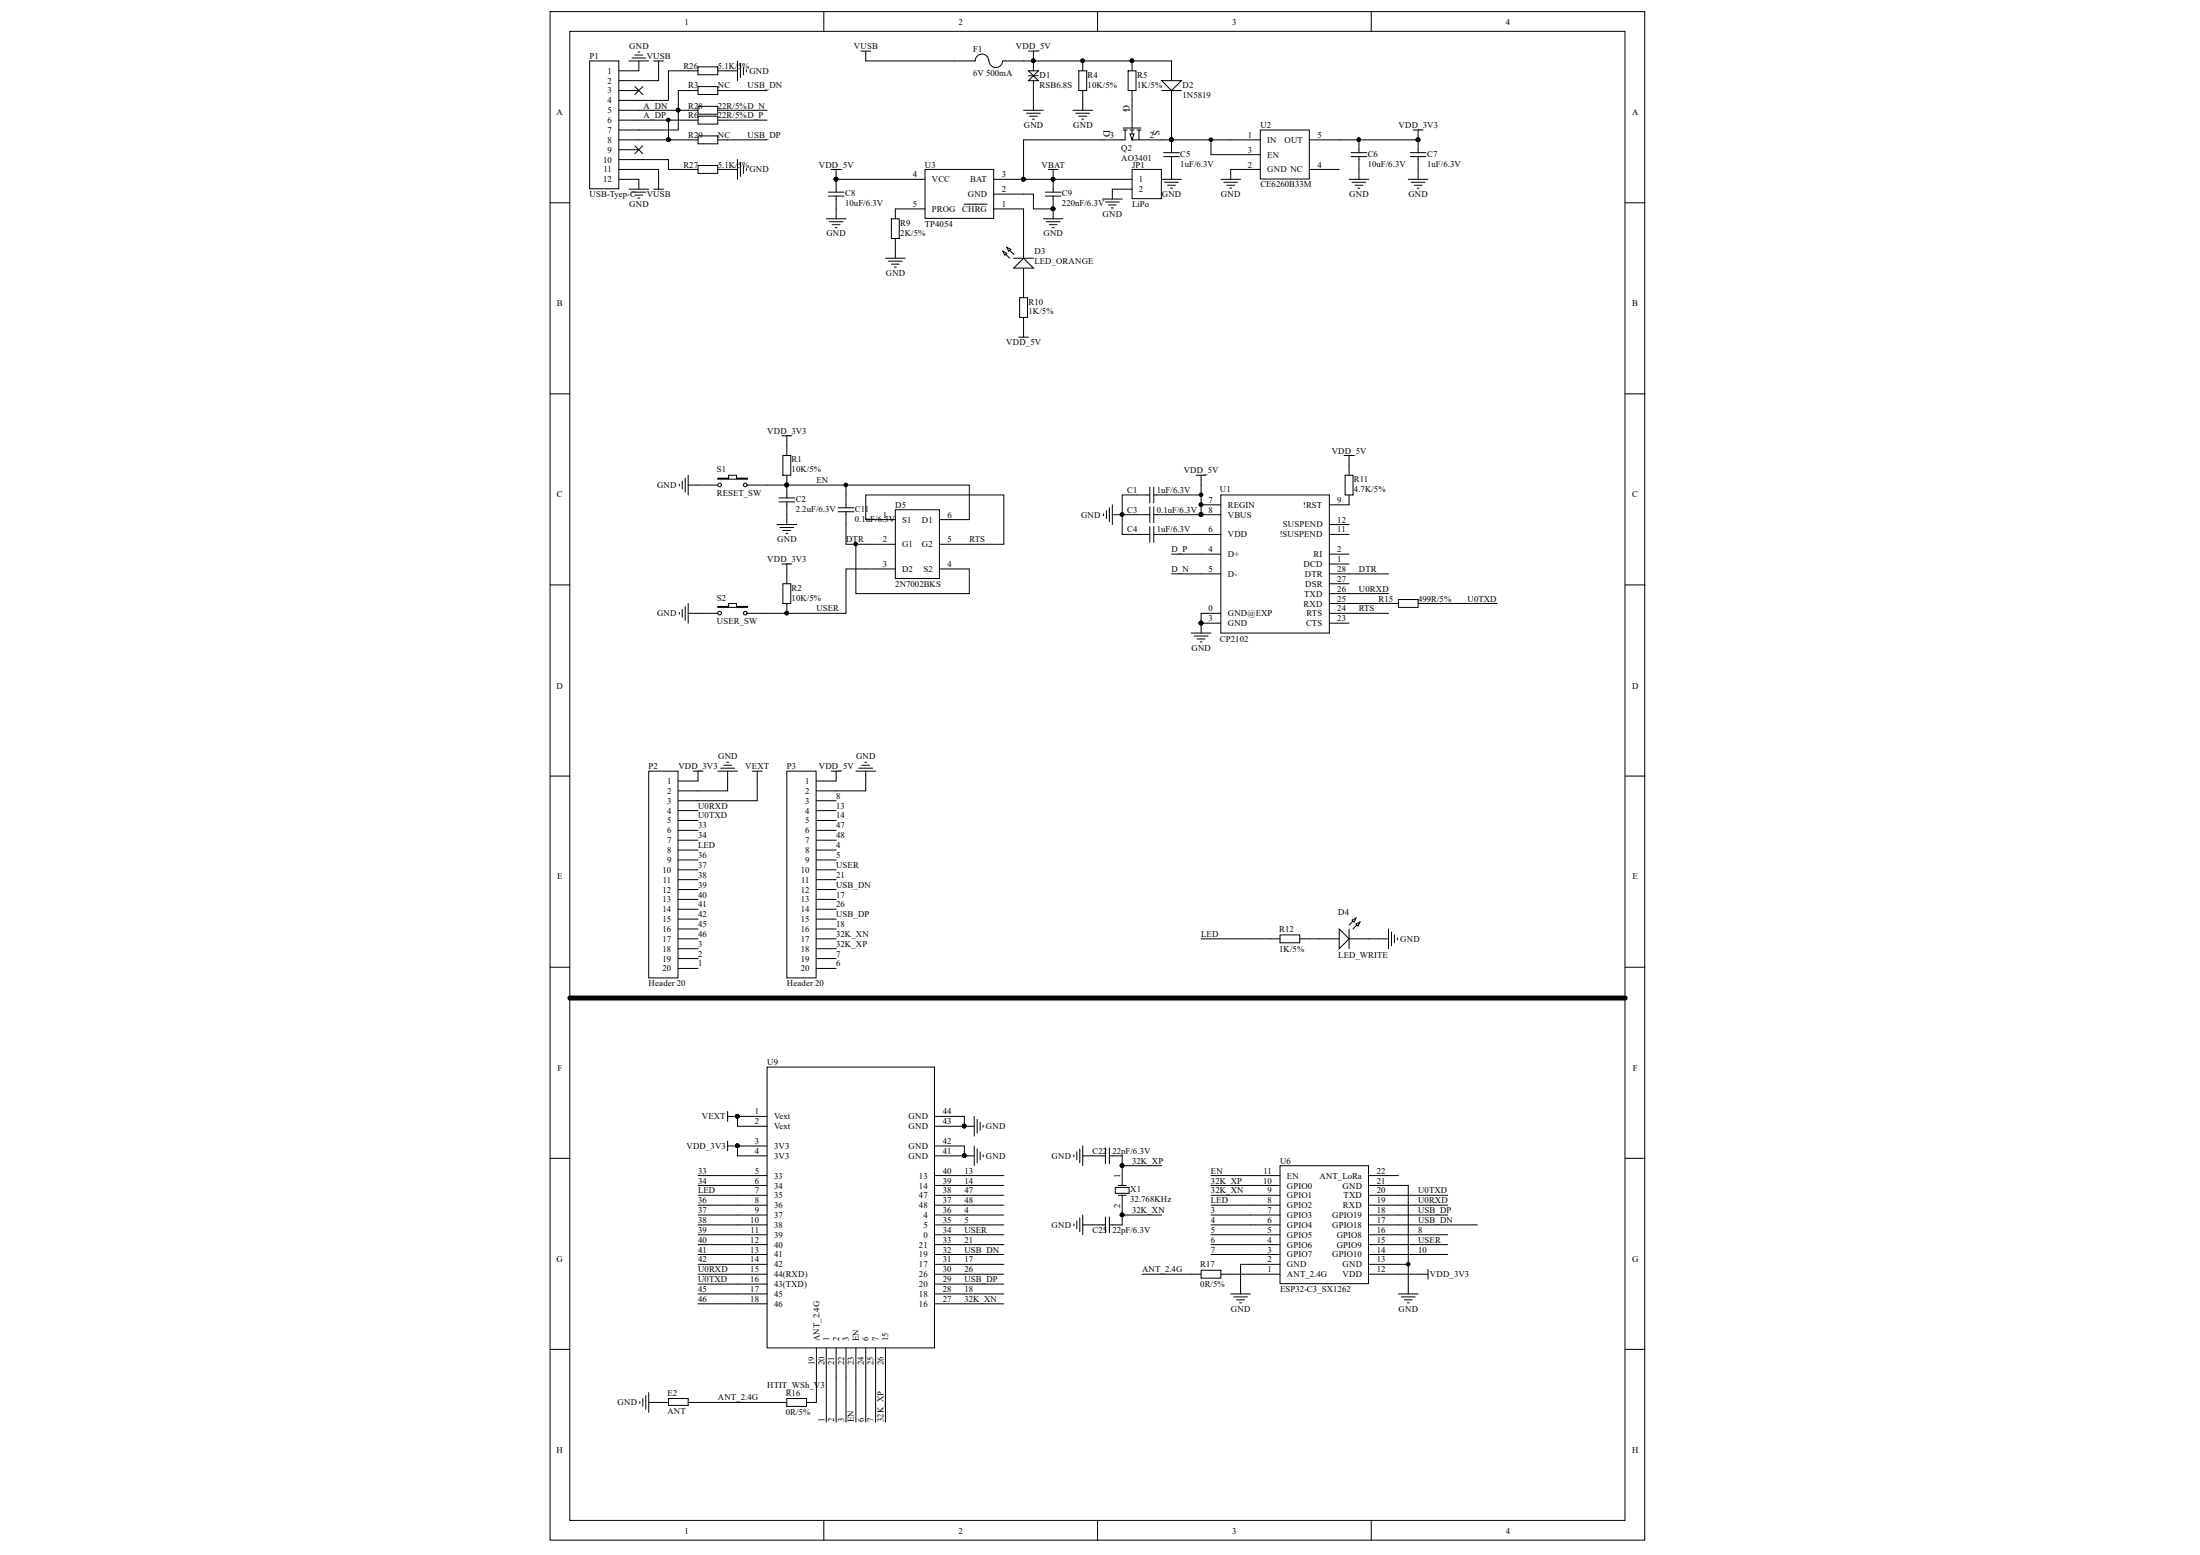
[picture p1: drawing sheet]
<svg xmlns="http://www.w3.org/2000/svg" width="297mm" height="210mm" viewBox="0 0 297 210" stroke-linecap="round" stroke-linejoin="round" font-family="sans-serif">
<g fill="#fff" stroke="#000" stroke-width=".14">
<path d="M74.3 1.6h147.8v206.3h-147.8z"/>
<path d="M76.9 4.2h142.5v201h-142.5z"/>
</g>
<g fill="none" stroke="#000" stroke-width=".14">
<path d="M111.2 1.6v2.6M116.9 8.2h14.8M131.7 8.2a.91 .91 0 0 1 .9-.9 .91 .91 0 0 1 .9 .9M133.5 8.2a.91 .91 0 0 0 .9 .9 .91 .91 0 0 0 1-.8M135.4 8.2h22.8M138.2 14.9h2.7M138.6 15.3h1.9M138.9 10.9l.6-.7 .7 .7zM138.9 9.6h1.3l-.7 .6zM138.9 10.2h1.3M139 15.7h1.1M139.4 16.1h.3"/>
<path d="M139.5 8.2v1.4M139.5 10.9v4M144.9 14.9h2.6M145.3 15.3h1.8M145.7 9.6h1v2.6h-1zM145.7 15.7h1M146.1 16.1h.2M146.2 8.2v1.4M146.2 12.2v2.7M148.2 1.6v2.6M148.9 18.9h2.6M151.7 17.3h2.3"/>
<path d="M151.7 17.5h.5M151.9 17.5v1.4M152.3 9.6h1.1v2.6h-1.1zM152.6 17.5h.5M152.8 8.2v1.4M152.8 12.2v5.1M152.8 17.5v1.4h4M153.5 17.5h.5M153.8 17.5v1.4M185.1 1.6v2.6M74.3 27.4h2.6M219.4 27.4h2.7"/>
<path d="M74.3 53.2h2.6M219.4 53.2h2.7M74.3 79h2.6M219.4 79h2.7M74.3 104.8h2.6M219.4 104.8h2.7M74.3 130.6h2.6M219.4 130.6h2.7M74.3 156.4h2.6M219.4 156.4h2.7M74.3 182.1h2.6M219.4 182.1h2.7"/>
<path d="M111.2 205.3v2.7M148.2 205.3v2.7M185.1 205.3v2.7"/>
</g>
<path d="M76.9 134.7h142.5" fill="none" stroke="#000" stroke-width=".67"/>
<g fill="#000" stroke="#000" stroke-width=".14">
<circle cx="139.5" cy="8.2" r=".24"/>
<circle cx="146.2" cy="8.2" r=".24"/>
<circle cx="152.8" cy="8.2" r=".24"/>
</g>
<path d="M152.6 18.1h.5l-.3 .8z" fill="#fff" stroke="#000" stroke-width=".14"/>
<path d="M151.5 18.9h.4M158.2 8.2v2.7M158.2 12.2v2.7" fill="none" stroke="#000" stroke-width=".14"/>
<path d="M156.8 10.9h2.7l-1.3 1.3z" fill="#fff" stroke="#000" stroke-width=".14"/>
<path d="M156.8 12.2h2.7M158.2 18.9v1.7M157.1 20.6h2.1M157.1 21.1h2.1M158.2 21.1v1.8" fill="none" stroke="#000" stroke-width=".14"/>
<circle cx="158.2" cy="18.9" r=".25" fill="#000" stroke="#000" stroke-width=".14"/>
<path d="M170.2 17.5h6.6v6.7h-6.6z" fill="#fff" stroke="#000" stroke-width=".14"/>
<g fill="none" stroke="#000" stroke-width=".14">
<path d="M158.2 18.9h12M163.5 18.9v2h6.7M176.8 18.9h4M156.8 24.2h2.7M157.2 24.6h1.9M157.6 25h1.1M158 25.4h.3M158.2 22.9v1.3M164.8 24.2h2.7M165.2 24.6h1.9M165.6 25h1.1M166 25.4h.3"/>
<path d="M170.2 22.9h-4v1.3M176.8 22.9h4"/>
</g>
<g fill="#000" stroke="#000" stroke-width=".14">
<circle cx="158.2" cy="18.9" r=".25"/>
<circle cx="163.5" cy="18.9" r=".25"/>
</g>
<path d="M124.9 22.9h9.3v6.6h-9.3z" fill="#fff" stroke="#000" stroke-width=".14"/>
<path d="M120.9 28.2h4M120.9 24.2h4M130.1 27.6h3.2M134.2 28.2h4M134.2 26.2h4M134.2 24.2h4" fill="none" stroke="#000" stroke-width=".14"/>
<circle cx="138.2" cy="24.2" r=".25" fill="#000" stroke="#000" stroke-width=".14"/>
<path d="M152.8 22.9h4v3.9h-4z" fill="#fff" stroke="#000" stroke-width=".14"/>
<g fill="none" stroke="#000" stroke-width=".14">
<path d="M138.9 6.9h1.3M139.5 6.9v1.3M180.8 18.9h10.7M183.5 18.9v1.7M190.8 17.5h1.3M191.5 17.5v3.1M111.6 29.5h2.6M111.8 26.5h2.2M111.8 25.9h2.2M112 29.9h1.8M112.2 22.9h1.4M112.4 30.3h1"/>
<path d="M112.8 30.7h.2M112.9 24.2h8M112.9 22.9v3M112.9 26.5v3M119.6 34.9h2.6M120 35.3h1.8M120.4 29.5h1v2.7h-1zM120.4 35.7h1M120.8 36.1h.2M120.9 28.2v1.3M120.9 32.2v2.7M138.2 26.2h1.3v2h2.7"/>
<path d="M138.2 28.2v6.7M138.2 36.2v2.7M140.9 29.5h2.6M141.1 26.5h2.2M141.1 25.9h2.2M141.3 29.9h1.8M141.5 22.9h1.4M141.7 30.3h1M142.1 30.7h.2M142.2 22.9v3M142.2 26.5v3M148.9 26.9h2.6"/>
<path d="M149.3 27.3h1.8M149.7 27.7h1M150.1 28.1h.2M150.2 24.2h2.6M152.8 25.5h-2.6v1.4M182.1 24.2h2.7M182.4 21.1h2.1M182.4 20.6h2.1M182.5 24.6h1.9M182.9 25h1.1M183.3 25.4h.3M183.5 21.1v3.1"/>
<path d="M190.1 24.2h2.7M190.4 21.1h2.1M190.4 20.6h2.1M190.5 24.6h1.9M190.9 25h1.1M191.3 25.4h.3M191.5 21.1v3.1M149 69.3v.3M149.4 68.9v1.1M149.8 68.5v1.9M150.2 68.1v2.7M150.2 69.5h5"/>
<path d="M155.2 66.8h-3.7v5.3h3.7M155.2 65.7v2.2M155.2 68.4v2.1M155.2 71.1v2.1M155.8 69.5h1.7M155.8 66.8h6.4M155.8 72.1h9M155.8 65.7v2.2M155.8 68.4v2.1M155.8 71.1v2.1M158.2 77.5h6.6M158.2 74.8h6.6"/>
<path d="M161.5 64.2h1.3M162.2 69.5h2.6M162.2 64.2v1.3M162.2 68.1h2.6M164.8 66.8h14.7v18.7h-14.7zM179.5 77.5h8M179.5 74.8h2.6M179.5 72.1h2.6M179.5 76.1h2.6M179.5 78.8h2.6M179.5 70.8h2.6M181.5 61.5h1.3"/>
<path d="M181.6 64.2h1.1v2.6h-1.1zM182.1 66.8v1.3h-2.6M182.1 61.5v2.7M160.8 85.5h2.7M161.2 85.9h1.9M161.6 86.3h1.1M162 86.7h.3M162.2 84.1h2.6M164.8 82.8h-2.6v2.7M179.5 82.8h8M179.5 80.1h8M179.5 81.5h8"/>
<path d="M179.5 84.1h2.6"/>
</g>
<g fill="#000" stroke="#000" stroke-width=".14">
<circle cx="139.5" cy="8.2" r=".24"/>
<circle cx="183.5" cy="18.9" r=".24"/>
<circle cx="191.5" cy="18.9" r=".25"/>
<circle cx="112.9" cy="24.2" r=".25"/>
<circle cx="142.2" cy="28.2" r=".25"/>
<circle cx="142.2" cy="24.2" r=".25"/>
<circle cx="151.5" cy="69.4" r=".24"/>
<circle cx="162.2" cy="68.1" r=".24"/>
<circle cx="162.2" cy="69.4" r=".24"/>
<circle cx="162.2" cy="66.8" r=".24"/>
<circle cx="162.2" cy="84.1" r=".25"/>
</g>
<path d="M136.9 36.2l1.3-1.3 1.3 1.3z" fill="#fff" stroke="#000" stroke-width=".14"/>
<path d="M135.4 33.9l.9 1M135.9 33.4l1 .9" fill="none" stroke="#000" stroke-width=".14"/>
<g fill="#fff" stroke="#000" stroke-width=".14">
<path d="M135.9 33.4l.6 .3-.3 .2z"/>
<path d="M135.4 33.9l.5 .3-.2 .3z"/>
</g>
<g fill="none" stroke="#000" stroke-width=".14">
<path d="M136.9 34.9h2.6M138.2 38.9v1.3M105.6 58.8h1.3M106.2 58.8v2.7M137.5 45.5h1.4M137.7 40.2h1v2.6h-1zM138.2 42.8v2.7M91.7 65.3v.3M92.1 64.9v1.1M92.5 64.6v1.8M92.9 64.2v2.6M92.9 65.5h1.3"/>
<path d="M104.9 70.8h2.7M105.2 67.2h2.1M105.2 67.7h2.1M105.3 71.2h1.9M105.6 76.1h1.3M105.7 61.5h1.1v2.7h-1.1zM105.7 78.8h1.1v2.7h-1.1zM105.7 71.6h1.1M106.1 72h.3M106.2 64.2v3M106.2 67.7v3.1M106.2 76.1v2.7"/>
<path d="M91.7 82.7v.2M92.1 82.3v1M92.5 81.9v1.8M92.9 81.5v2.6M92.9 82.8h1.3M106.2 81.5v1.3M187.5 81.5h1.3M188.8 80.9h2.7v1.1h-2.7zM191.5 81.5h10.6"/>
</g>
<g fill="#000" stroke="#000" stroke-width=".14">
<circle cx="106.2" cy="65.5" r=".25"/>
<circle cx="106.2" cy="82.8" r=".24"/>
</g>
<path d="M120.9 68.8h5.9v9.3h-5.9z" fill="#fff" stroke="#000" stroke-width=".14"/>
<path d="M103.6 65.5h27.3v4.6h-4M113.2 68.5h2.1M113.2 69.1h2.1M114.2 69.1v4.4h6.7M114.2 65.5v3M115.6 73.5v6.6h15.3v-3.3h-4M120.9 76.8h-6.7v6h-10.6M120.9 70.1h-4v-3.3h18.6v6.7h-8.6" fill="none" stroke="#000" stroke-width=".14"/>
<g fill="#000" stroke="#000" stroke-width=".14">
<circle cx="114.2" cy="65.5" r=".25"/>
<circle cx="115.5" cy="73.4" r=".24"/>
</g>
<path d="M103.6 144h22.6v37.9h-22.6z" fill="#fff" stroke="#000" stroke-width=".14"/>
<g fill="none" stroke="#000" stroke-width=".14">
<path d="M99.6 150.7h4M99.6 152h4M99.6 154.7h4M99.6 156h4M99.6 158.7h4M126.2 150.7h4M126.2 152h4M126.2 154.7h4M126.2 156h4M126.2 158.7h4M99.6 160h4M99.6 161.3h4"/>
<path d="M99.6 162.7h4M99.6 164h4M99.6 165.3h4M99.6 168h4M99.6 169.3h4M99.6 170.7h4M99.6 172h4M99.6 173.3h4M99.6 174.7h4M99.6 176h4M99.6 166.7h4M126.2 160h4"/>
<path d="M126.2 161.3h4M126.2 162.7h4M126.2 164h4M126.2 165.3h4M126.2 168h4M126.2 169.3h4M126.2 170.7h4M126.2 172h4M126.2 173.3h4M126.2 174.7h4M126.2 176h4M126.2 166.7h4"/>
<path d="M110.2 182v4M111.6 182v4M112.9 182v4M114.2 182v4M115.6 182v4M116.9 182v4M118.2 182v4M119.6 182v4"/>
</g>
<g fill="#000" stroke="#000" stroke-width=".14">
<circle cx="99.6" cy="150.7" r=".25"/>
<circle cx="99.6" cy="154.7" r=".24"/>
<circle cx="130.2" cy="152" r=".24"/>
<circle cx="130.2" cy="156" r=".24"/>
</g>
<path d="M172.8 157.4h12v15.9h-12z" fill="#fff" stroke="#000" stroke-width=".14"/>
<g fill="none" stroke="#000" stroke-width=".14">
<path d="M84.9 8.2h2.7M85.3 7.8h1.9M85.7 11.7l1.1 1.1M85.7 7.4h1.1M85.7 19.7l1.1 1M86.1 7h.3M86.3 8.2v1.4M86.8 11.7l-1.1 1.1M86.8 19.7l-1.1 1M88.3 8.2h1.3M88.9 8.2v1.4M92.9 14.9h1.3"/>
<path d="M92.9 16.2h1.3M94.2 14.4h2.7v1h-2.7zM94.2 15.7h2.7v1h-2.7zM96.9 14.9h1.3M96.9 16.2h1.3M98.2 9.6h1.4M99.6 8.2v2.7M100 8.6v1.9M100.4 9v1.1M100.8 9.4v.3M84.9 25.5h2.7M85.3 25.9h1.9"/>
<path d="M85.7 26.3h1.1M86.1 26.7h.3M86.3 24.2v1.3M98.2 22.9h1.4M99.6 21.5v2.7M100 21.9v1.9M100.4 22.3v1.1M100.8 22.7v.3M98.2 154v1.4M98.2 154.7h1.4v1.3M130.2 154.7v1.3h1.3M130.2 150.7v1.3h1.3"/>
<path d="M131.5 150.7v2.7M131.5 154.7v2.7M131.9 151.1v1.9M131.9 155.1v1.9M132.3 151.5v1.1M132.3 155.5v1.1M132.7 151.9v.3M132.7 155.9v.3M168.8 158.7h4M184.8 158.7h4M94.2 172h5.4M94.2 173.3h5.4"/>
<path d="M166.2 174.7h2.6M166.6 175.1h1.8M167 175.5h1M167.4 175.9h.2M168.8 172h4M168.8 169.3h4M168.8 168h4M168.8 166.7h4M168.8 165.3h4M168.8 164h4M168.8 162.7h4M168.8 161.3h4"/>
<path d="M168.8 160h4M172.8 170.7h-5.3v4M184.8 160h5.3v14.7M184.8 172h8M184.8 170.7h5.3M184.8 169.3h4M184.8 168h4M184.8 166.7h4M184.8 165.3h4M184.8 164h4M184.8 162.7h10.7M184.8 161.3h10.7"/>
<path d="M188.8 174.7h2.7M189.2 175.1h1.9M189.6 175.5h1.1M190 175.9h.3M192.8 171.3v1.4"/>
</g>
<g fill="#000" stroke="#000" stroke-width=".14">
<circle cx="99.6" cy="154.7" r=".24"/>
<circle cx="130.2" cy="152" r=".24"/>
<circle cx="130.2" cy="156" r=".24"/>
<circle cx="190.1" cy="170.6" r=".24"/>
</g>
<path d="M79.6 8.2h4v17.3h-4z" fill="#fff" stroke="#000" stroke-width=".14"/>
<g fill="none" stroke="#000" stroke-width=".14">
<path d="M83.6 9.6h2.7M83.6 12.2h2.7M83.6 14.9h9.3M83.6 16.2h9.3M83.6 18.9h2.7M88.9 9.6v1.3h-5.3M90.3 18.9h3.9M94.2 9h2.7v1.1h-2.7zM94.2 9.6h-3.9v4h-6.7M94.2 12.2h-2.6v5.3h-8M94.2 11.7h2.7v1.1h-2.7zM94.2 18.3h2.7v1.1h-2.7z"/>
<path d="M96.9 9.6h1.3M96.9 12.2h6.7M96.9 18.9h6.7M98.2 14.9h5.4M98.2 16.2h5.4M116.2 6.9h1.4M116.9 6.9v1.3M83.6 21.5h6.7v1.4h3.9M83.6 22.9h5.3v2.6M83.6 20.2h2.7M83.6 24.2h2.7M88.3 25.5h1.3"/>
<path d="M94.2 22.3h2.7v1.1h-2.7zM96.9 22.9h1.3M171.5 126.7h1.3M172.8 126.2h2.7v1.1h-2.7zM175.5 126.7h5.3M182.1 126.7h5.4M187.5 125.4v2.7M187.9 125.8v1.9M188.3 126.2v1.1M188.7 126.6v.3M163.5 158.7h5.3M130.2 169.3h5.3"/>
<path d="M130.2 173.3h5.3M130.2 176h5.3M130.2 166.7h5.3M130.2 174.7h5.3M163.5 160h5.3M163.5 161.3h5.3M188.8 164h6.7M188.8 168h6.7M115.6 186v6M119.6 186v6"/>
</g>
<g fill="#000" stroke="#000" stroke-width=".14">
<circle cx="90.2" cy="18.9" r=".25"/>
<circle cx="91.6" cy="14.9" r=".25"/>
</g>
<path d="M180.8 125.4l1.3 1.3-1.3 1.4z" fill="#fff" stroke="#000" stroke-width=".14"/>
<path d="M183.1 123.9l-1 1M183.6 124.5l-.9 .9" fill="none" stroke="#000" stroke-width=".14"/>
<g fill="#fff" stroke="#000" stroke-width=".14">
<path d="M183.1 124.7l.5-.2-.3 .5z"/>
<path d="M182.5 124.2l.6-.3-.3 .6z"/>
</g>
<path d="M94.2 65.5h2.7M100.9 65.5h2.7M162.2 126.7h9.3M182.1 125.4v2.7" fill="none" stroke="#000" stroke-width=".14"/>
<path d="M96.9 64.6h1.5v-.4h1v.4h1.5v.1h-4z" fill-rule="evenodd" fill="#fff" stroke="#000" stroke-width=".14"/>
<g fill="none" stroke="#000" stroke-width=".14">
<path d="M94.2 82.8h2.7M100.9 82.8h2.7"/>
<circle cx="97.2" cy="65.5" r=".25"/>
<circle cx="100.6" cy="65.5" r=".25"/>
</g>
<path d="M96.9 81.9h1.5v-.4h1v.4h1.5v.1h-4z" fill-rule="evenodd" fill="#fff" stroke="#000" stroke-width=".14"/>
<g fill="none" stroke="#000" stroke-width=".14">
<circle cx="97.2" cy="82.8" r=".24"/>
<circle cx="100.6" cy="82.8" r=".24"/>
</g>
<path d="M87.6 104.1h3.9v27.9h-3.9z" fill="#fff" stroke="#000" stroke-width=".14"/>
<g fill="none" stroke="#000" stroke-width=".14">
<path d="M91.6 105.4h2.6M91.6 106.8h2.6M91.6 108.1h2.6M91.6 109.4h2.6M91.6 110.8h2.6M91.6 112.1h2.6M91.6 113.4h2.6M91.6 114.7h2.6M91.6 116.1h2.6M91.6 117.4h2.6M91.6 118.7h2.6M91.6 120.1h2.6"/>
<path d="M91.6 121.4h2.6M91.6 122.7h2.6M91.6 124.1h2.6M91.6 125.4h2.6M91.6 126.7h2.6M91.6 128.1h2.6M91.6 129.4h2.6M91.6 130.7h2.6"/>
</g>
<path d="M106.2 104.1h4v27.9h-4z" fill="#fff" stroke="#000" stroke-width=".14"/>
<g fill="none" stroke="#000" stroke-width=".14">
<path d="M90.3 16.2v2.7h-4M148.9 18.9h-10.7v5.3h12M158.2 14.9v4h-1.4M162.2 65.5v4h-4.7M93.6 104.1h1.3M94.2 104.1v1.3M96.9 104.1h2.7M97.3 103.7h1.9M97.7 103.3h1.1M98.1 102.9h.3M98.2 104.1v2.7h-4M101.6 104.1h1.3"/>
<path d="M102.2 104.1v4h-8M110.2 108.1h2.7M110.2 109.4h2.7M110.2 110.8h2.7M110.2 112.1h2.7M110.2 113.4h2.7M110.2 114.7h2.7M110.2 116.1h2.7M110.2 117.4h2.7M110.2 118.7h2.7M112.2 104.1h1.4M112.9 104.1v1.3h-2.7"/>
<path d="M115.6 104.1h2.6M116 103.7h1.8M116.4 103.3h1M116.8 102.9h.2M116.9 104.1v2.7h-6.7M110.2 120.1h2.7M110.2 121.4h2.7M110.2 122.7h2.7M110.2 124.1h2.7M110.2 125.4h2.7M110.2 126.7h2.7M110.2 128.1h2.7"/>
<path d="M110.2 129.4h2.7M110.2 130.7h2.7M94.2 158.7h5.4M98.2 150v1.4M98.2 150.7h1.4v1.3M130.2 158.7h5.3M145 155.9v.3M145.4 155.5v1.1M145.8 155.1v1.9M146.2 156h3.1M146.2 154.7v2.7M149.3 155v2.1"/>
<path d="M149.8 156h1.7v1.4h5.3M149.8 155v2.1M151.5 157.4v2.6M94.2 160h5.4M94.2 161.3h5.4M94.2 162.7h5.4M94.2 164h5.4M94.2 165.3h5.4M94.2 166.7h5.4M94.2 168h5.4M94.2 169.3h5.4M94.2 170.7h5.4"/>
<path d="M94.2 174.7h5.4M94.2 176h5.4M130.2 160h5.3M130.2 161.3h5.3M130.2 162.7h5.3M130.2 164h5.3M130.2 165.3h5.3M130.2 168h5.3M130.2 170.7h5.3M130.2 172h5.3M145 165.2v.3M145.4 164.8v1.1"/>
<path d="M145.8 164.4v1.9M146.2 165.3h3.1M146.2 164v2.7M149.3 164.3v2.1M149.8 164.3v2.1M150.6 160.3h1.8v.8h-1.8zM151 160h1M151 161.3h1M151.5 161.3v2.7M154.2 172h8M156.8 164h-5.3v1.3h-1.7M162.2 171.5h2.6v1h-2.6z"/>
<path d="M163.5 162.7h5.3M163.5 164h5.3M163.5 165.3h5.3M163.5 166.7h5.3M163.5 168h5.3M163.5 169.3h5.3M164.8 172h4M188.8 165.3h10.7M188.8 166.7h6.7M188.8 169.3h6.7M86.4 189.2v.2M86.8 188.8v1"/>
<path d="M87.2 188.4v1.8M87.6 189.3h2.7M87.6 188v2.6M90.3 188.8h2.6v.9h-2.6zM92.9 189.3h13.3M106.2 188.8h2.7v1h-2.7zM110.2 186v3.3h-1.3M111.6 186v6M112.9 186v6M114.2 186v6M116.9 186v6M118.2 186v6"/>
</g>
<g fill="#000" stroke="#000" stroke-width=".14">
<circle cx="90.2" cy="18.9" r=".25"/>
<circle cx="90.2" cy="16.2" r=".24"/>
<circle cx="158.2" cy="18.9" r=".25"/>
<circle cx="138.2" cy="24.2" r=".25"/>
<circle cx="162.2" cy="69.4" r=".24"/>
<circle cx="99.6" cy="150.7" r=".25"/>
<circle cx="151.5" cy="157.3" r=".25"/>
<circle cx="151.5" cy="164" r=".24"/>
</g>
<g font-size="1.3">
<text x="149" y="17.6" transform="rotate(90 149 17.6)">D</text>
<text x="151.7" y="14.2" transform="rotate(90 151.7 14.2)">G</text>
<text x="155.7" y="17.6" transform="rotate(90 155.7 17.6)">S</text>
</g>
<g font-size="1.2">
<text x="92.4" y="3.3">1</text>
<text x="129.4" y="3.3">2</text>
<text x="166.4" y="3.3">3</text>
<text x="203.3" y="3.3">4</text>
<text x="79.6" y="8">P1</text>
<text x="82" y="10">1</text>
<text x="82" y="11.3">2</text>
<text x="85" y="6.6">GND</text>
<text x="87.3" y="8">VUSB</text>
<text x="92.3" y="9.3">R26</text>
<text x="92.9" y="11.9">R3</text>
<text x="96.9" y="9.3">5.1K/5%</text>
<text x="96.9" y="11.9">NC</text>
<text x="100.9" y="11.9">USB_DN</text>
<text x="101.2" y="10">GND</text>
<text x="115.3" y="6.6">VUSB</text>
<text x="131.4" y="7">F1</text>
<text x="131.4" y="10.2">6V 500mA</text>
<text x="137.2" y="6.6">VDD_5V</text>
<text x="140.3" y="10.5">D1</text>
<text x="140.3" y="11.8">RSB6.8S</text>
<text x="146.8" y="10.5">R4</text>
<text x="146.8" y="11.8">10K/5%</text>
<text x="153.5" y="10.5">R5</text>
<text x="153.5" y="11.8">1K/5%</text>
<text x="159.7" y="11.8">D2</text>
<text x="75.2" y="15.5">A</text>
<text x="82" y="12.6">3</text>
<text x="82" y="14">4</text>
<text x="82" y="15.3">5</text>
<text x="82" y="16.6">6</text>
<text x="82" y="17.9">7</text>
<text x="86.9" y="16">A_DP</text>
<text x="86.9" y="14.6">A_DN</text>
<text x="92.9" y="14.6">R28</text>
<text x="92.9" y="16">R6</text>
<text x="96.9" y="14.6">22R/5%D_N</text>
<text x="96.9" y="16">22R/5%D_P</text>
<text x="138.2" y="17.3">GND</text>
<text x="144.9" y="17.3">GND</text>
<text x="152.6" y="15.2" transform="rotate(-90 152.6 15.2)">1</text>
<text x="159.7" y="13.2">1N5819</text>
<text x="170.2" y="17.3">U2</text>
<text x="188.8" y="17.3">VDD_3V3</text>
<text x="220.4" y="15.5">A</text>
<text x="81.5" y="22">10</text>
<text x="81.5" y="23.3">11</text>
<text x="82" y="19.3">8</text>
<text x="82" y="20.6">9</text>
<text x="92.3" y="22.6">R27</text>
<text x="92.9" y="18.6">R29</text>
<text x="96.9" y="22.6">5.1K/5%</text>
<text x="96.9" y="18.6">NC</text>
<text x="100.9" y="18.6">USB_DP</text>
<text x="101.2" y="23.3">GND</text>
<text x="110.6" y="22.6">VDD_5V</text>
<text x="123.2" y="23.9">4</text>
<text x="124.9" y="22.6">U3</text>
<text x="135.3" y="23.9">3</text>
<text x="140.6" y="22.6">VBAT</text>
<text x="149.8" y="18.6">3</text>
<text x="151.4" y="20.3">Q2</text>
<text x="151.4" y="21.7">AO3401</text>
<text x="152.8" y="22.6">JP1</text>
<text x="155.3" y="18.6">2</text>
<text x="159.4" y="21.2">C5</text>
<text x="159.4" y="22.5">1uF/6.3V</text>
<text x="168.5" y="18.6">1</text>
<text x="168.5" y="22.6">2</text>
<text x="168.5" y="20.6">3</text>
<text x="171.1" y="19.3">IN</text>
<text x="171.1" y="23.3">GND NC</text>
<text x="171.1" y="21.3">EN</text>
<text x="173.4" y="19.3">OUT</text>
<text x="177.9" y="22.6">4</text>
<text x="177.9" y="18.6">5</text>
<text x="184.7" y="21.2">C6</text>
<text x="184.7" y="22.5">10uF/6.3V</text>
<text x="192.7" y="21.2">C7</text>
<text x="192.7" y="22.5">1uF/6.3V</text>
<text x="79.6" y="26.6">USB-Tyep-C</text>
<text x="81.5" y="24.6">12</text>
<text x="85" y="27.9">GND</text>
<text x="87.3" y="26.6">VUSB</text>
<text x="114.1" y="26.5">C8</text>
<text x="114.1" y="27.8">10uF/6.3V</text>
<text x="123.2" y="27.9">5</text>
<text x="125.8" y="24.6">VCC</text>
<text x="125.8" y="28.6">PROG</text>
<text x="129.9" y="28.6">CHRG</text>
<text x="130.7" y="26.6">GND</text>
<text x="131" y="24.6">BAT</text>
<text x="135.3" y="27.9">1</text>
<text x="135.3" y="25.9">2</text>
<text x="143.4" y="26.5">C9</text>
<text x="143.4" y="27.8">220nF/6.3V</text>
<text x="148.9" y="29.3">GND</text>
<text x="152.8" y="27.9">LiPo</text>
<text x="153.8" y="24.6">1</text>
<text x="153.8" y="25.9">2</text>
<text x="156.9" y="26.6">GND</text>
<text x="164.8" y="26.6">GND</text>
<text x="170.2" y="25.3">CE6260B33M</text>
<text x="182.2" y="26.6">GND</text>
<text x="190.2" y="26.6">GND</text>
<text x="111.6" y="31.9">GND</text>
<text x="121.5" y="30.5">R9</text>
<text x="121.5" y="31.8">2K/5%</text>
<text x="124.9" y="30.6">TP4054</text>
<text x="139.7" y="34.3">D3</text>
<text x="139.7" y="35.7">LED_ORANGE</text>
<text x="140.9" y="31.9">GND</text>
<text x="75.2" y="41.3">B</text>
<text x="119.6" y="37.2">GND</text>
<text x="138.9" y="41.1">R10</text>
<text x="220.4" y="41.3">B</text>
<text x="135.9" y="46.6">VDD_5V</text>
<text x="138.9" y="42.4">1K/5%</text>
<text x="103.6" y="58.6">VDD_3V3</text>
<text x="88.7" y="65.9">GND</text>
<text x="96.8" y="63.8">S1</text>
<text x="106.9" y="62.4">R1</text>
<text x="106.9" y="63.8">10K/5%</text>
<text x="110.2" y="65.2">EN</text>
<text x="159.8" y="63.9">VDD_5V</text>
<text x="179.8" y="61.2">VDD_5V</text>
<text x="182.8" y="65.1">R11</text>
<text x="75.2" y="67.1">C</text>
<text x="96.8" y="66.9">RESET_SW</text>
<text x="107.4" y="67.7">C2</text>
<text x="107.4" y="69.1">2.2uF/6.3V</text>
<text x="115.4" y="69.1">C11</text>
<text x="115.4" y="70.4">0.1uF/6.3V</text>
<text x="119.2" y="69.9">1</text>
<text x="120.9" y="68.5">D5</text>
<text x="121.8" y="70.6">S1</text>
<text x="124.5" y="70.6">D1</text>
<text x="127.9" y="69.9">6</text>
<text x="146" y="69.9">GND</text>
<text x="152.2" y="66.6">C1</text>
<text x="152.2" y="69.2">C3</text>
<text x="152.2" y="71.9">C4</text>
<text x="156.2" y="66.6">1uF/6.3V</text>
<text x="156.2" y="69.2">0.1uF/6.3V</text>
<text x="156.2" y="71.9">1uF/6.3V</text>
<text x="163.2" y="67.9">7</text>
<text x="163.2" y="69.2">8</text>
<text x="163.2" y="71.9">6</text>
<text x="164.7" y="66.4">U1</text>
<text x="165.8" y="68.5">REGIN</text>
<text x="165.8" y="69.9">VBUS</text>
<text x="173.2" y="71.2">SUSPEND</text>
<text x="176" y="68.5">!RST</text>
<text x="180.6" y="67.9">9</text>
<text x="180.6" y="71.9">11</text>
<text x="180.6" y="70.6">12</text>
<text x="182.8" y="66.4">4.7K/5%</text>
<text x="220.4" y="67.1">C</text>
<text x="103.6" y="75.9">VDD_3V3</text>
<text x="104.9" y="73.2">GND</text>
<text x="114.2" y="73.2">DTR</text>
<text x="119.2" y="73.2">2</text>
<text x="119.2" y="76.5">3</text>
<text x="121.8" y="73.9">G1</text>
<text x="121.8" y="77.2">D2</text>
<text x="124.5" y="73.9">G2</text>
<text x="124.7" y="77.2">S2</text>
<text x="127.9" y="76.5">4</text>
<text x="127.9" y="73.2">5</text>
<text x="130.9" y="73.2">RTS</text>
<text x="158.2" y="77.2">D_N</text>
<text x="158.2" y="74.5">D_P</text>
<text x="163.2" y="74.5">4</text>
<text x="163.2" y="77.2">5</text>
<text x="165.8" y="75.2">D+</text>
<text x="165.8" y="77.9">D-</text>
<text x="165.8" y="72.5">VDD</text>
<text x="172.8" y="72.5">!SUSPEND</text>
<text x="176" y="76.5">DCD</text>
<text x="176.2" y="77.9">DTR</text>
<text x="177.4" y="75.2">RI</text>
<text x="180.6" y="75.9">1</text>
<text x="180.6" y="77.2">28</text>
<text x="180.6" y="74.5">2</text>
<text x="183.5" y="77.2">DTR</text>
<text x="88.7" y="83.2">GND</text>
<text x="96.8" y="81.1">S2</text>
<text x="106.9" y="79.7">R2</text>
<text x="106.9" y="81.1">10K/5%</text>
<text x="110.2" y="82.5">USER</text>
<text x="120.9" y="79.2">2N7002BKS</text>
<text x="163.2" y="83.9">3</text>
<text x="163.2" y="82.5">0</text>
<text x="165.8" y="83.2">GND@EXP</text>
<text x="176" y="81.9">RXD</text>
<text x="176.1" y="80.5">TXD</text>
<text x="176.2" y="79.2">DSR</text>
<text x="176.4" y="83.2">RTS</text>
<text x="180.6" y="83.9">23</text>
<text x="180.6" y="78.5">27</text>
<text x="180.6" y="82.5">24</text>
<text x="180.6" y="81.2">25</text>
<text x="180.6" y="79.9">26</text>
<text x="183.5" y="82.5">RTS</text>
<text x="183.5" y="79.9">U0RXD</text>
<text x="186.1" y="81.2">R15</text>
<text x="191.5" y="81.2">499R/5%</text>
<text x="198.1" y="81.2">U0TXD</text>
<text x="96.8" y="84.2">USER_SW</text>
<text x="160.9" y="87.8">GND</text>
<text x="164.7" y="86.7">CP2102</text>
<text x="165.8" y="84.5">GND</text>
<text x="176.3" y="84.5">CTS</text>
<text x="75.2" y="92.9">D</text>
<text x="220.4" y="92.9">D</text>
<text x="87.6" y="103.8">P2</text>
<text x="90.1" y="105.8">1</text>
<text x="90.1" y="107.2">2</text>
<text x="91.6" y="103.8">VDD_3V3</text>
<text x="97" y="102.5">GND</text>
<text x="100.6" y="103.8">VEXT</text>
<text x="106.3" y="103.8">P3</text>
<text x="108.7" y="105.8">1</text>
<text x="108.7" y="107.2">2</text>
<text x="110.6" y="103.8">VDD_5V</text>
<text x="112.9" y="107.8">8</text>
<text x="115.6" y="102.5">GND</text>
<text x="90.1" y="108.5">3</text>
<text x="90.1" y="109.8">4</text>
<text x="90.1" y="111.2">5</text>
<text x="90.1" y="112.5">6</text>
<text x="90.1" y="113.8">7</text>
<text x="94.3" y="110.5">U0TXD</text>
<text x="94.3" y="109.2">U0RXD</text>
<text x="94.3" y="111.8">33</text>
<text x="94.3" y="113.1">34</text>
<text x="108.7" y="108.5">3</text>
<text x="108.7" y="109.8">4</text>
<text x="108.7" y="111.2">5</text>
<text x="108.7" y="112.5">6</text>
<text x="108.7" y="113.8">7</text>
<text x="112.9" y="113.1">48</text>
<text x="112.9" y="111.8">47</text>
<text x="112.9" y="110.5">14</text>
<text x="112.9" y="109.2">13</text>
<text x="75.2" y="118.7">E</text>
<text x="89.4" y="117.8">10</text>
<text x="89.5" y="119.1">11</text>
<text x="90.1" y="115.2">8</text>
<text x="90.1" y="116.5">9</text>
<text x="94.3" y="114.5">LED</text>
<text x="94.3" y="115.8">36</text>
<text x="94.3" y="117.1">37</text>
<text x="94.3" y="118.5">38</text>
<text x="94.3" y="119.8">39</text>
<text x="108.1" y="117.8">10</text>
<text x="108.2" y="119.1">11</text>
<text x="108.7" y="115.2">8</text>
<text x="108.7" y="116.5">9</text>
<text x="112.9" y="119.8">USB_DN</text>
<text x="112.9" y="117.1">USER</text>
<text x="112.9" y="118.5">21</text>
<text x="112.9" y="115.8">5</text>
<text x="112.9" y="114.5">4</text>
<text x="220.4" y="118.7">E</text>
<text x="89.4" y="120.5">12</text>
<text x="89.4" y="121.8">13</text>
<text x="89.4" y="123.1">14</text>
<text x="89.4" y="124.5">15</text>
<text x="89.4" y="125.8">16</text>
<text x="94.3" y="121.2">40</text>
<text x="94.3" y="122.5">41</text>
<text x="94.3" y="123.8">42</text>
<text x="94.3" y="125.1">45</text>
<text x="108.1" y="120.5">12</text>
<text x="108.1" y="121.8">13</text>
<text x="108.1" y="123.1">14</text>
<text x="108.1" y="124.5">15</text>
<text x="108.1" y="125.8">16</text>
<text x="112.9" y="123.8">USB_DP</text>
<text x="112.9" y="122.5">26</text>
<text x="112.9" y="121.2">17</text>
<text x="112.9" y="125.1">18</text>
<text x="172.7" y="125.8">R12</text>
<text x="180.7" y="123.5">D4</text>
<text x="89.4" y="127.1">17</text>
<text x="89.4" y="128.5">18</text>
<text x="89.4" y="129.8">19</text>
<text x="89.4" y="131.1">20</text>
<text x="94.3" y="126.5">46</text>
<text x="94.3" y="130.5">1</text>
<text x="94.3" y="129.1">2</text>
<text x="94.3" y="127.8">3</text>
<text x="108.1" y="127.1">17</text>
<text x="108.1" y="128.5">18</text>
<text x="108.1" y="129.8">19</text>
<text x="108.1" y="131.1">20</text>
<text x="112.9" y="130.5">6</text>
<text x="112.9" y="129.1">7</text>
<text x="112.9" y="127.8">32K_XP</text>
<text x="112.9" y="126.5">32K_XN</text>
<text x="162.2" y="126.5">LED</text>
<text x="172.7" y="128.5">1K/5%</text>
<text x="180.7" y="129.3">LED_WRITE</text>
<text x="189.1" y="127.1">GND</text>
<text x="87.6" y="133.1">Header 20</text>
<text x="106.3" y="133.1">Header 20</text>
<text x="103.6" y="143.8">U9</text>
<text x="75.3" y="144.5">F</text>
<text x="220.4" y="144.5">F</text>
<text x="92.7" y="155.1">VDD_3V3</text>
<text x="94.8" y="151.1">VEXT</text>
<text x="101.9" y="150.4">1</text>
<text x="101.9" y="151.8">2</text>
<text x="101.9" y="154.4">3</text>
<text x="101.9" y="155.8">4</text>
<text x="104.5" y="151.1">Vext</text>
<text x="104.5" y="152.4">Vext</text>
<text x="104.5" y="155.1">3V3</text>
<text x="122.7" y="155.1">GND</text>
<text x="122.7" y="152.4">GND</text>
<text x="122.7" y="151.1">GND</text>
<text x="127.3" y="155.8">41</text>
<text x="127.3" y="154.4">42</text>
<text x="127.3" y="151.8">43</text>
<text x="127.3" y="150.4">44</text>
<text x="133.1" y="152.4">GND</text>
<text x="147.5" y="155.8">C22</text>
<text x="150.2" y="155.8">22pF/6.3V</text>
<text x="94.3" y="158.4">33</text>
<text x="94.3" y="159.8">34</text>
<text x="94.3" y="161.1">LED</text>
<text x="101.9" y="158.4">5</text>
<text x="101.9" y="159.8">6</text>
<text x="101.9" y="161.1">7</text>
<text x="104.5" y="156.4">3V3</text>
<text x="104.5" y="159.1">33</text>
<text x="104.5" y="160.4">34</text>
<text x="104.5" y="161.7">35</text>
<text x="122.7" y="156.4">GND</text>
<text x="124.1" y="161.7">47</text>
<text x="124.1" y="160.4">14</text>
<text x="124.1" y="159.1">13</text>
<text x="127.3" y="161.1">38</text>
<text x="127.3" y="159.8">39</text>
<text x="127.3" y="158.4">40</text>
<text x="130.2" y="161.1">47</text>
<text x="130.2" y="159.8">14</text>
<text x="130.2" y="158.4">13</text>
<text x="133.1" y="156.4">GND</text>
<text x="142" y="156.4">GND</text>
<text x="151.2" y="159" transform="rotate(-90 151.2 159)">1</text>
<text x="152.6" y="160.9">X1</text>
<text x="152.8" y="157.1">32K_XP</text>
<text x="163.5" y="158.4">EN</text>
<text x="163.5" y="159.8">32K_XP</text>
<text x="163.5" y="161.1">32K_XN</text>
<text x="170.6" y="159.8">10</text>
<text x="170.6" y="158.4">11</text>
<text x="171.1" y="161.1">9</text>
<text x="172.8" y="157.1">U6</text>
<text x="173.8" y="161.7">GPIO1</text>
<text x="173.8" y="160.4">GPIO0</text>
<text x="173.8" y="159.1">EN</text>
<text x="178.2" y="159.1">ANT_LoRa</text>
<text x="181.3" y="160.4">GND</text>
<text x="181.4" y="161.7">TXD</text>
<text x="185.9" y="161.1">20</text>
<text x="185.9" y="159.8">21</text>
<text x="185.9" y="158.4">22</text>
<text x="191.5" y="161.1">U0TXD</text>
<text x="94.3" y="162.4">36</text>
<text x="94.3" y="163.7">37</text>
<text x="94.3" y="165.1">38</text>
<text x="94.3" y="166.4">39</text>
<text x="94.3" y="167.7">40</text>
<text x="101.3" y="165.1">10</text>
<text x="101.3" y="167.7">12</text>
<text x="101.4" y="166.4">11</text>
<text x="101.9" y="162.4">8</text>
<text x="101.9" y="163.7">9</text>
<text x="104.5" y="163.1">36</text>
<text x="104.5" y="164.4">37</text>
<text x="104.5" y="165.8">38</text>
<text x="104.5" y="167.1">39</text>
<text x="124.1" y="163.1">48</text>
<text x="124.7" y="167.1">0</text>
<text x="124.7" y="165.8">5</text>
<text x="124.7" y="164.4">4</text>
<text x="127.3" y="167.7">33</text>
<text x="127.3" y="166.4">34</text>
<text x="127.3" y="165.1">35</text>
<text x="127.3" y="163.7">36</text>
<text x="127.3" y="162.4">37</text>
<text x="130.2" y="166.4">USER</text>
<text x="130.2" y="167.7">21</text>
<text x="130.2" y="165.1">5</text>
<text x="130.2" y="163.7">4</text>
<text x="130.2" y="162.4">48</text>
<text x="142" y="165.8">GND</text>
<text x="147.5" y="166.4">C25</text>
<text x="150.2" y="166.4">22pF/6.3V</text>
<text x="151.2" y="163" transform="rotate(-90 151.2 163)">2</text>
<text x="152.6" y="162.3">32.768KHz</text>
<text x="152.8" y="163.7">32K_XN</text>
<text x="163.5" y="163.7">3</text>
<text x="163.5" y="165.1">4</text>
<text x="163.5" y="166.4">5</text>
<text x="163.5" y="167.7">6</text>
<text x="163.5" y="162.4">LED</text>
<text x="171.1" y="167.7">4</text>
<text x="171.1" y="166.4">5</text>
<text x="171.1" y="165.1">6</text>
<text x="171.1" y="163.7">7</text>
<text x="171.1" y="162.4">8</text>
<text x="173.8" y="167.1">GPIO5</text>
<text x="173.8" y="165.8">GPIO4</text>
<text x="173.8" y="164.4">GPIO3</text>
<text x="173.8" y="163.1">GPIO2</text>
<text x="179.9" y="165.8">GPIO18</text>
<text x="179.9" y="164.4">GPIO19</text>
<text x="180.5" y="167.1">GPIO8</text>
<text x="181.3" y="163.1">RXD</text>
<text x="185.9" y="167.7">15</text>
<text x="185.9" y="166.4">16</text>
<text x="185.9" y="165.1">17</text>
<text x="185.9" y="163.7">18</text>
<text x="185.9" y="162.4">19</text>
<text x="191.5" y="162.4">U0RXD</text>
<text x="191.5" y="165.1">USB_DN</text>
<text x="191.5" y="163.7">USB_DP</text>
<text x="191.5" y="167.7">USER</text>
<text x="191.5" y="166.4">8</text>
<text x="75.2" y="170.3">G</text>
<text x="94.3" y="173.1">U0TXD</text>
<text x="94.3" y="171.8">U0RXD</text>
<text x="94.3" y="169.1">41</text>
<text x="94.3" y="170.4">42</text>
<text x="101.3" y="169.1">13</text>
<text x="101.3" y="170.4">14</text>
<text x="101.3" y="171.8">15</text>
<text x="101.3" y="173.1">16</text>
<text x="104.5" y="168.4">40</text>
<text x="104.5" y="169.7">41</text>
<text x="104.5" y="171.1">42</text>
<text x="104.5" y="172.4">44(RXD)</text>
<text x="104.5" y="173.7">43(TXD)</text>
<text x="124.1" y="173.7">20</text>
<text x="124.1" y="172.4">26</text>
<text x="124.1" y="171.1">17</text>
<text x="124.1" y="169.7">19</text>
<text x="124.1" y="168.4">21</text>
<text x="127.3" y="173.1">29</text>
<text x="127.3" y="171.8">30</text>
<text x="127.3" y="170.4">31</text>
<text x="127.3" y="169.1">32</text>
<text x="130.2" y="169.1">USB_DN</text>
<text x="130.2" y="173.1">USB_DP</text>
<text x="130.2" y="171.8">26</text>
<text x="130.2" y="170.4">17</text>
<text x="154.2" y="171.8">ANT_2.4G</text>
<text x="162.1" y="171.1">R17</text>
<text x="162.1" y="173.7">0R/5%</text>
<text x="163.5" y="169.1">7</text>
<text x="171.1" y="171.8">1</text>
<text x="171.1" y="170.4">2</text>
<text x="171.1" y="169.1">3</text>
<text x="173.8" y="172.4">ANT_2.4G</text>
<text x="173.8" y="171.1">GND</text>
<text x="173.8" y="169.7">GPIO7</text>
<text x="173.8" y="168.4">GPIO6</text>
<text x="179.9" y="169.7">GPIO10</text>
<text x="180.5" y="168.4">GPIO9</text>
<text x="181.3" y="172.4">VDD</text>
<text x="181.3" y="171.1">GND</text>
<text x="185.9" y="171.8">12</text>
<text x="185.9" y="170.4">13</text>
<text x="185.9" y="169.1">14</text>
<text x="191.5" y="169.1">10</text>
<text x="193.1" y="172.4">VDD_3V3</text>
<text x="220.4" y="170.3">G</text>
<text x="94.3" y="174.4">45</text>
<text x="94.3" y="175.7">46</text>
<text x="101.3" y="174.4">17</text>
<text x="101.3" y="175.7">18</text>
<text x="104.5" y="175.1">45</text>
<text x="104.5" y="176.4">46</text>
<text x="124.1" y="176.4">16</text>
<text x="124.1" y="175.1">18</text>
<text x="127.3" y="175.7">27</text>
<text x="127.3" y="174.4">28</text>
<text x="130.2" y="174.4">18</text>
<text x="130.2" y="175.7">32K_XN</text>
<text x="166.2" y="177.1">GND</text>
<text x="172.8" y="174.4">ESP32-C3_SX1262</text>
<text x="188.8" y="177.1">GND</text>
<text x="110" y="184.3" transform="rotate(-90 110 184.3)">19</text>
<text x="110.6" y="181" transform="rotate(-90 110.6 181)">ANT_2.4G</text>
<text x="111.3" y="184.3" transform="rotate(-90 111.3 184.3)">20</text>
<text x="112" y="181" transform="rotate(-90 112 181)">1</text>
<text x="112.6" y="184.3" transform="rotate(-90 112.6 184.3)">21</text>
<text x="113.3" y="181" transform="rotate(-90 113.3 181)">2</text>
<text x="114" y="184.3" transform="rotate(-90 114 184.3)">22</text>
<text x="114.6" y="181" transform="rotate(-90 114.6 181)">3</text>
<text x="115.3" y="184.3" transform="rotate(-90 115.3 184.3)">23</text>
<text x="116" y="181" transform="rotate(-90 116 181)">EN</text>
<text x="116.6" y="184.3" transform="rotate(-90 116.6 184.3)">24</text>
<text x="117.3" y="181" transform="rotate(-90 117.3 181)">6</text>
<text x="118" y="184.3" transform="rotate(-90 118 184.3)">25</text>
<text x="118.6" y="181" transform="rotate(-90 118.6 181)">7</text>
<text x="119.3" y="184.3" transform="rotate(-90 119.3 184.3)">26</text>
<text x="119.9" y="181" transform="rotate(-90 119.9 181)">15</text>
<text x="83.4" y="189.7">GND</text>
<text x="90.1" y="188.4">E2</text>
<text x="90.1" y="190.9">ANT</text>
<text x="96.9" y="189">ANT_2.4G</text>
<text x="103.6" y="187.3">HTIT_WSh_V3</text>
<text x="106.1" y="188.4">R16</text>
<text x="106.1" y="191.1">0R/5%</text>
<text x="111.3" y="192" transform="rotate(-90 111.3 192)">1</text>
<text x="112.6" y="192" transform="rotate(-90 112.6 192)">2</text>
<text x="114" y="192" transform="rotate(-90 114 192)">3</text>
<text x="115.3" y="192" transform="rotate(-90 115.3 192)">EN</text>
<text x="116.6" y="192" transform="rotate(-90 116.6 192)">6</text>
<text x="118" y="192" transform="rotate(-90 118 192)">7</text>
<text x="119.3" y="192" transform="rotate(-90 119.3 192)">32K_XP</text>
<text x="75.2" y="196.1">H</text>
<text x="220.4" y="196.1">H</text>
<text x="92.4" y="207">1</text>
<text x="129.4" y="207">2</text>
<text x="166.4" y="207">3</text>
<text x="203.3" y="207">4</text>
</g>
</svg>
